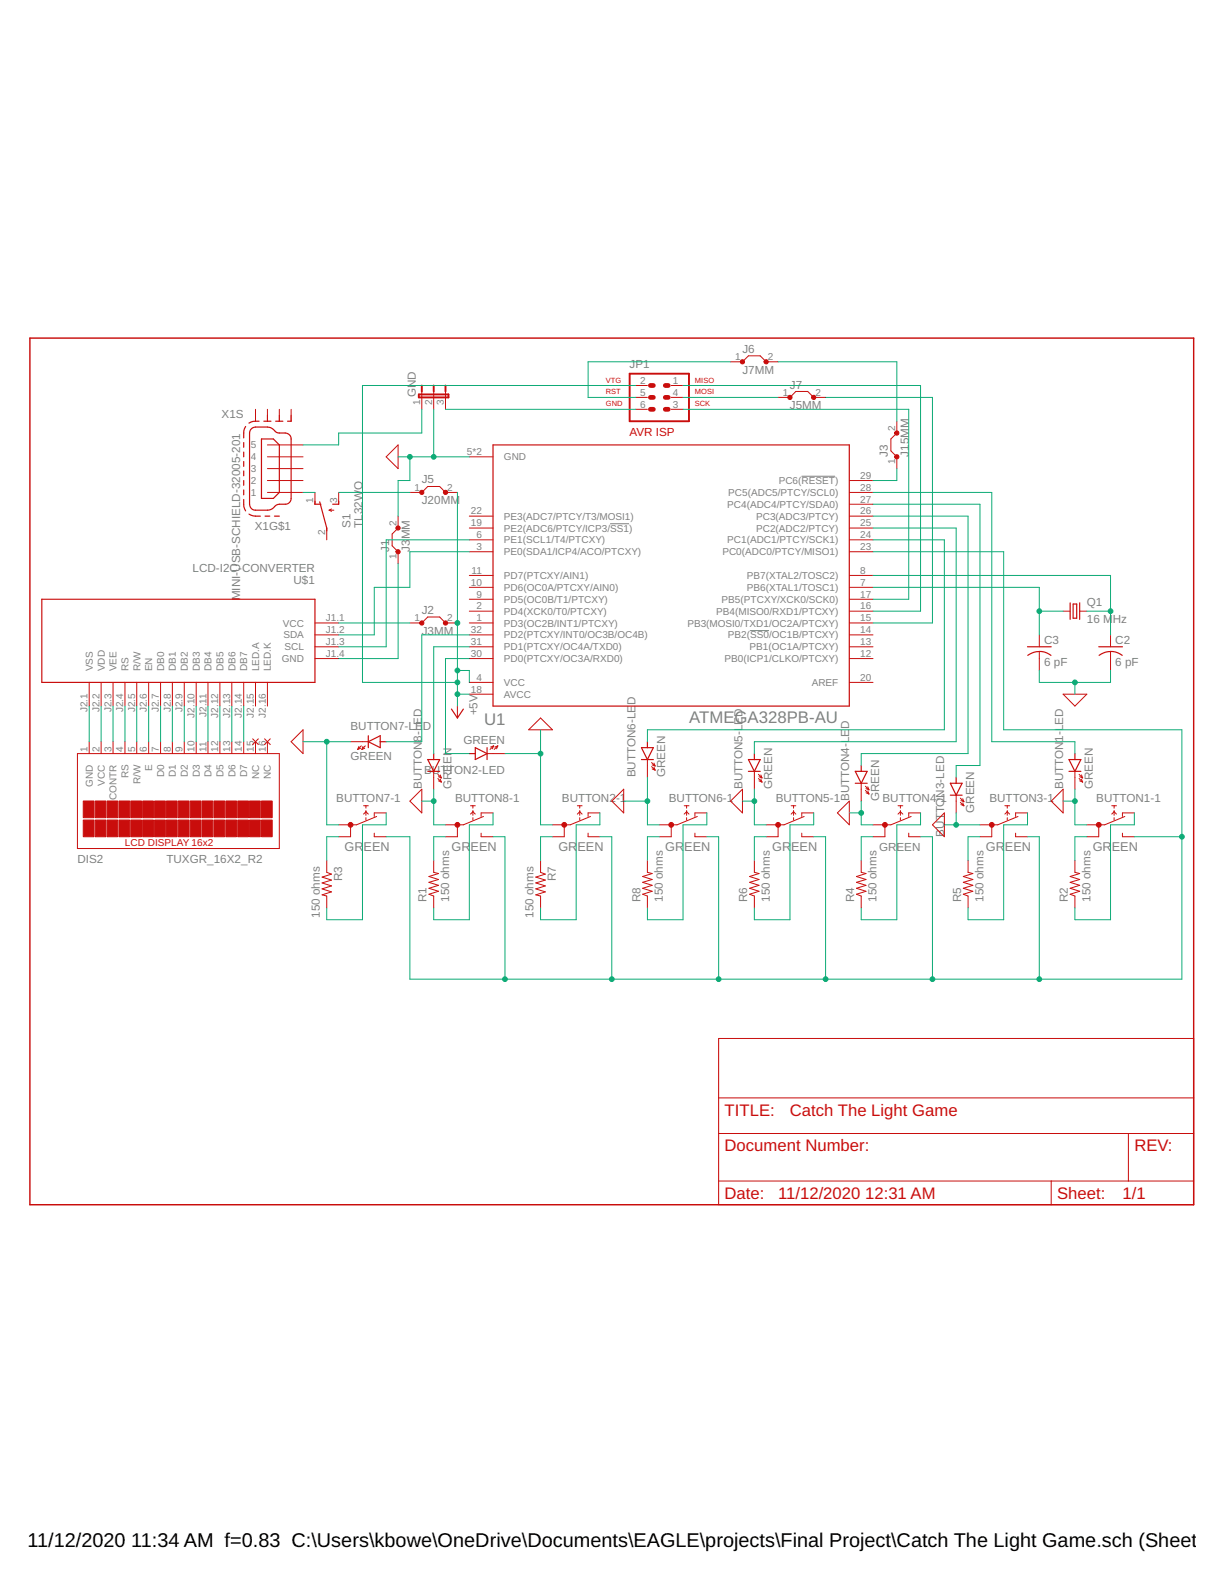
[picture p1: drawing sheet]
<svg xmlns="http://www.w3.org/2000/svg" width="216mm" height="279mm" viewBox="0 0 216 279" stroke-linecap="round" stroke-linejoin="round" font-family="sans-serif">
<path d="M108.4 93.1h3.4M142.4 84.6h6M133.3 112.1h3.4" fill="none" stroke="#808080" stroke-width=".18"/>
<path d="M5.3 60.1h206.8v154h-206.8z" fill="none" stroke="#c90d0c" stroke-width=".25"/>
<g fill="none" stroke="#c90d0c" stroke-width=".18">
<path d="M45.4 72.7v2.2M47.5 72.7v2.2M47.5 79.1h6.3M49.6 72.7v2.2M51.7 72.7v2.2M70.7 79.1v4.2l-2.1-2.1zM75 69.6v3.1M77.1 69.6v3.1M79.2 69.6v3.1M112.9 72.7h2.1M112.9 68.5h2.1M112.9 70.6h2.1"/>
<path d="M119.3 72.7h2.1M119.3 68.5h2.1M119.3 70.6h2.1M129.8 64.3h2.1l1.1-1.1h2.1l1 1.1h2.2M138.3 70.6h2.1l1-1h2.1l1.1 1h2.1M159.4 74.9v2.1l-1.1 1v2.1l1.1 1.1v2.1M47.5 81.2h6.3M47.5 87.5h6.3M47.5 85.4h6.3M47.5 83.3h6.3M56 87.5v2.1M58.1 93.9v2"/>
<path d="M58.5 90.7l.4 .2M58.5 90.7h.8M58.9 90.5l-.4 .2M60.2 87.5v2.1M70.7 91.7v2.2l-1 1v2.1l1 1.1v2.1M72.8 87.5h2.2l1-1h2.1l1.1 1h2.1M83.4 81.2h4.2M83.4 98.1h4.2M83.4 95.9h4.2M83.4 93.9h4.2M83.4 91.7h4.2M150.9 98.1h4.2"/>
<path d="M150.9 95.9h4.2M150.9 93.9h4.2M150.9 91.7h4.2M150.9 89.6h4.2M150.9 87.5h4.2M150.9 85.4h4.2M56 117.1h4.2M56 115h4.2M56 112.8h4.2M56 110.7h4.2M72.8 110.7h2.2l1-1h2.1l1.1 1h2.1M83.4 117.1h4.2"/>
<path d="M83.4 115h4.2M83.4 112.8h4.2M83.4 110.7h4.2M83.4 108.6h4.2M83.4 106.5h4.2M83.4 104.4h4.2M83.4 102.3h4.2M150.9 117.1h4.2M150.9 115h4.2M150.9 112.8h4.2M150.9 110.7h4.2M150.9 108.6h4.2"/>
<path d="M150.9 106.5h4.2M150.9 104.4h4.2M150.9 102.3h4.2M184.7 112.8v2.2M184.7 115.8v3.4M188.9 108.6h1.3M191.9 108.6h1.2M197.3 112.8v2.2M197.3 115.8v3.4M13.8 133.9h35.8v16.9h-35.8zM15.9 121.3v4.2M15.9 131.8v2.1"/>
<path d="M18 121.3v4.2M18 131.8v2.1M20.1 121.3v4.2M20.1 131.8v2.1M22.2 121.3v4.2M22.2 131.8v2.1M24.3 121.3v4.2M24.3 131.8v2.1M26.4 121.3v4.2M26.4 131.8v2.1M28.5 121.3v4.2M28.5 131.8v2.1"/>
<path d="M30.6 121.3v4.2M30.6 131.8v2.1M32.7 121.3v4.2M32.7 131.8v2.1M34.9 121.3v4.2M34.9 131.8v2.1M37 121.3v4.2M37 131.8v2.1M39.1 121.3v4.2M39.1 131.8v2.1M41.2 121.3v4.2M41.2 131.8v2.1"/>
<path d="M43.3 121.3v4.2M43.3 131.8v2.1M44.9 131.3l1 1M45.4 121.3v4.2M45.4 131.8v2.1M45.9 131.3l-1 1M47 131.3l1 1M47.5 121.3v4.2M47.5 131.8v2.1M48 131.3l-1 1M53.8 129.7v4.2l-2.1-2.1zM62.3 131.8h3.1"/>
<path d="M63.8 132.7l-.2 .5M64.1 133l-.5 .2M64.2 132.6l-.6 .6M64.5 132.7l-.2 .5M64.8 133l-.5 .2M64.9 132.6l-.6 .6M77.1 137.1v3.2M77.8 137.6l.6 .7M77.8 138.4l.6 .6M77.9 138l.5 .3M77.9 138.8l.5 .2M78.2 137.7l.2 .6"/>
<path d="M78.2 138.5l.2 .5M81.3 125.5v2.1M83.4 121.3h4.2M83.4 123.4h4.2M86.6 133.9h3.1M87.7 132.6l-.6 .6M87.7 132.6l-.5 .2M87.7 132.6l-.2 .5M88.5 132.6l-.7 .6M88.5 132.6l-.6 .2M88.5 132.6l-.3 .5M93.9 129.7l2.2-2.1 2.1 2.1z"/>
<path d="M115 135v3.2M115.8 135.5l.6 .6M115.8 136.2l.6 .7M115.9 136l.5 .1M115.9 136.7l.5 .2M116.2 135.6l.2 .5M116.2 136.4l.2 .5M134 137.1v3.2M134.8 137.6l.6 .7M134.8 138.4l.6 .6M134.9 138l.5 .3M134.9 138.8l.5 .2"/>
<path d="M135.2 137.7l.2 .6M135.2 138.5l.2 .5M150.9 121.3h4.2M153 139.2v3.2M153.8 139.7l.6 .7M154.2 139.8l.2 .6M188.9 123.4h4.2l-2.1 2.1zM191 137.1v3.2M191.7 137.6l.7 .7M191.7 138.4l.7 .6M191.9 138l.5 .3M191.9 138.8l.5 .2"/>
<path d="M192.2 137.7l.2 .6M192.2 138.5l.2 .5M58.1 152.9v2.1l.8 .4-1.7 .5 1.7 .5-1.7 .5 1.7 .6-1.7 .5 1.7 .5-1.7 .5 .9 .3v2.1M62.3 146.6v2.1h-2.1M64.6 143.2h.8M64.6 144.7l.4-.4 .4 .4M65 143.2v.4M65 144.1v.8M65 145.3v.5M66.5 148.1v.6h2.1M66.9 145.1l-3.5 1.5h-3.2M68.6 144.5h-2.1v.6"/>
<path d="M75 140.3v4.2l-2.2-2.1zM77.1 152.9v2.1l.8 .3-1.7 .5 1.7 .5-1.7 .5 1.7 .6-1.7 .5 1.7 .5-1.7 .5 .9 .4v2.1M81.3 146.6v2.1h-2.1M83.6 143.2h.9M83.6 144.7l.4-.4 .5 .4M84 143.2v.4M84 144.1v.8M84 145.3v.5M85.5 148.1v.6h2.1M85.9 145.1l-3.6 1.5h-3.1M87.6 144.5h-2.1v.6M96.1 152.9v2.1l.8 .4-1.7 .5 1.7 .5-1.7 .5 1.7 .6-1.7 .5 1.7 .5-1.7 .5 .9 .3v2.1"/>
<path d="M100.3 146.6v2.1h-2.1M102.6 143.2h.8M102.6 144.7l.4-.4 .4 .4M103 143.2v.4M103 144.1v.8M103 145.3v.5M104.5 148.1v.6h2.1M104.9 145.1l-3.6 1.5h-3.1M106.6 144.5h-2.1v.6M110.8 140.3v4.2l-2.1-2.1zM115 152.9v2.1l.9 .3-1.7 .5 1.7 .5-1.7 .5 1.7 .6-1.7 .5 1.7 .5-1.7 .5 .8 .4v2.1M119.3 146.6v2.1h-2.1"/>
<path d="M121.6 143.2h.8M121.6 144.7l.4-.4 .4 .4M122 143.2v.4M122 144.1v.8M122 145.3v.5M123.5 148.1v.6h2.1M123.9 145.1l-3.6 1.5h-3.1M125.6 144.5h-2.1v.6M131.9 140.3v4.2l-2.1-2.1zM134 152.9v2.1l.9 .3-1.7 .5 1.7 .5-1.7 .5 1.7 .6-1.7 .5 1.7 .5-1.7 .5 .8 .4v2.1M138.3 146.6v2.1h-2.2M140.6 143.2h.8"/>
<path d="M140.6 144.7l.4-.4 .4 .4M141 143.2v.4M141 144.1v.8M141 145.3v.5M142.5 148.1v.6h2.1M142.9 145.1l-3.6 1.5h-3.2M144.6 144.5h-2.1v.6M148.8 144.5l2.1-2.1v4.2zM153 152.9v2.1l.9 .3-1.7 .5 1.7 .5-1.7 .5 1.7 .6-1.7 .5 1.7 .5-1.7 .5 .8 .4v2.1M153.8 140.5l.6 .6M153.9 140.2l.5 .2M153.9 140.9l.5 .2"/>
<path d="M154.2 140.6l.2 .5M157.2 146.6v2.1h-2.1M159.6 143.2h.8M159.6 144.7l.4-.4 .4 .4M160 143.2v.4M160 144.1v.8M160 145.3v.5M161.5 148.1v.6h2.1M161.9 145.1l-3.6 1.5h-3.2M163.6 144.5h-2.1v.6M165.7 146.6l2.1-2.1v4.2zM169.9 141.3v3.2"/>
<path d="M170.6 141.9l.7 .6M170.6 142.6l.7 .6M170.8 142.3l.5 .2M170.8 143l.5 .2M171.1 142l.2 .5M171.1 142.7l.2 .5M172 152.9v2.1l.9 .3-1.7 .5 1.7 .5-1.7 .5 1.7 .6-1.7 .5 1.7 .5-1.7 .5 .8 .4v2.1M176.2 146.6v2.1h-2.1M178.6 143.2h.8M178.6 144.7l.4-.4 .4 .4M179 143.2v.4M179 144.1v.8"/>
<path d="M179 145.3v.5M180.5 148.1v.6h2.1M180.9 145.1l-3.6 1.5h-3.2M182.6 144.5h-2.1v.6M188.9 140.3v4.2l-2.1-2.1zM191 152.9v2.1l.9 .3-1.7 .5 1.7 .5-1.7 .5 1.7 .6-1.7 .5 1.7 .5-1.7 .5 .8 .4v2.1M195.2 146.6v2.1h-2.1M197.5 143.2h.9M197.5 144.7l.5-.4 .4 .4M198 143.2v.4M198 144.1v.8M198 145.3v.5"/>
<path d="M199.5 148.1v.6h2.1M199.9 145.1l-3.6 1.5h-3.2M201.6 144.5h-2.1v.6M127.7 184.6h84.4v29.5h-84.4zM127.7 195.1h84.4M127.7 201.5h84.4M127.7 209.9h84.4M186.8 209.9v4.2M200.5 201.5v8.4"/>
</g>
<g fill="#c90d0c" stroke="#c90d0c" stroke-width=".18">
<path d="M70.4 97.9l.2-.2a.39 .39 0 0 1 .5 .5l-.1 .2a.38 .38 0 0 1-.4 0 .38 .38 0 0 1-.2-.3h.4h-.4z" fill-rule="evenodd"/>
<path d="M70.4 93.6l.2-.1a.39 .39 0 0 1 .4 .1 .39 .39 0 0 1 .1 .4 .38 .38 0 0 1-.4 .2 .38 .38 0 0 1-.3-.3h.4h-.4z" fill-rule="evenodd"/>
<path d="M74.6 110.5l.2-.1a.38 .38 0 0 1 .5 .3 .38 .38 0 0 1-.5 .4l-.2-.4h.4h-.4z" fill-rule="evenodd"/>
<path d="M78.8 110.5l.2-.1a.39 .39 0 0 1 .5 .4 .39 .39 0 0 1-.4 .3 .39 .39 0 0 1-.3-.4l.4 .1-.4-.1z" fill-rule="evenodd"/>
<path d="M159 81l.4-.2a.38 .38 0 0 1 .3 .3 .38 .38 0 0 1-.1 .4h-.4l-.2-.3h.4h-.4z" fill-rule="evenodd"/>
<path d="M159 76.8l.4-.2 .2 .1a.39 .39 0 0 1 .1 .5 .39 .39 0 0 1-.5 .1l-.2-.3h.4h-.4z" fill-rule="evenodd"/>
<path d="M131.6 64.1l.4-.2 .2 .1a.38 .38 0 0 1 0 .5 .38 .38 0 0 1-.4 .1l-.2-.3h.4h-.4z" fill-rule="evenodd"/>
<path d="M135.8 64.1a.38 .38 0 0 1 .6 0 .38 .38 0 0 1-.1 .6 .38 .38 0 0 1-.5-.4h.4h-.4z" fill-rule="evenodd"/>
<path d="M74.6 87.3l.2-.1a.38 .38 0 0 1 .5 .3 .38 .38 0 0 1-.5 .4l-.2-.4h.4h-.4z" fill-rule="evenodd"/>
<path d="M78.8 87.3a.39 .39 0 0 1 .5-.1 .39 .39 0 0 1 .2 .4 .39 .39 0 0 1-.4 .3 .39 .39 0 0 1-.3-.4h.4h-.4z" fill-rule="evenodd"/>
<path d="M140 70.4a.38 .38 0 0 1 .7 0 .38 .38 0 0 1-.3 .6l-.4-.2v-.2h.4h-.4z" fill-rule="evenodd"/>
<path d="M144.3 70.4a.38 .38 0 0 1 .6 0 .38 .38 0 0 1-.2 .6 .38 .38 0 0 1-.5-.4l.4 .1-.4-.1z" fill-rule="evenodd"/>
<circle cx="195.2" cy="146.6" r=".42"/>
<circle cx="100.3" cy="146.6" r=".42"/>
<circle cx="176.2" cy="146.6" r=".42"/>
<circle cx="157.2" cy="146.6" r=".42"/>
<circle cx="138.3" cy="146.6" r=".42"/>
<circle cx="119.3" cy="146.6" r=".42"/>
<circle cx="62.3" cy="146.6" r=".42"/>
<circle cx="81.3" cy="146.6" r=".42"/>
</g>
<g fill="none" stroke="#c90d0c" stroke-width=".21">
<path d="M43.3 78.7v.8M43.6 75.8a2.79 2.79 0 0 0-.3 2M44.7 76.2l.7-.3h2.1l.6 .1 .9 .7a2 2 0 0 0 1.7 .3h.2a1.03 1.03 0 0 1 .8 1v10.6a1.01 1.01 0 0 1-1 1 2.07 2.07 0 0 0-1.7 .3l-.7 .5-.5 .3h-2.4a1.05 1.05 0 0 1-1.1-1.1v-12.6zM46 74.9a2.5 2.5 0 0 0-1.8 .3M46.5 78h2.1l1 1.1v8.4l-1 1.1h-2.1zM46.9 74.9h1.3M49 74.9h1.3M51.1 74.9h.6M87.6 79.1h63.3v46.4h-63.3zM43.3 88.8a2.79 2.79 0 0 0 .3 2M43.3 80.3v.9M43.3 82v.9"/>
<path d="M43.3 83.7v.9M43.3 85.4v.9M43.3 87.1v.8M44.2 91.4a2.92 2.92 0 0 0 2.1 .3M47.1 91.7h.8M48.8 91.7h.8M56 89.1v.5h1M56.8 89.2l1.3 4.7v.5M60.2 89.1v.5h-1.1M7.4 106.5h48.6v14.8h-48.6zM182.6 115h4.2M184.7 115.8l.9 .1 1.2 .6"/>
<path d="M184.7 115.8l-.9 .1-1.2 .6M190.2 107.1v3M190.7 107.4h.6v2.5h-.6zM191.9 107.1v3M195.2 115h4.3M197.3 115.8l.9 .1 1.2 .6M197.3 115.8l-.8 .1-1.2 .6M65.4 131.8l2.2-1v2.1zM65.4 130.8v2.1M67.6 131.8h1M76 137.1h2.1M76 135h2.1l-1 2.1z"/>
<path d="M77.1 133.9v1.1M80.2 126l1.1 1.6 1-1.6M83.4 133.9h1.1M84.5 132.9l2.1 1-2.1 1.1zM86.6 132.9v2.1M114 135h2.1M114 132.9h2.1l-1.1 2.1zM115 131.8v1.1M133 137.1h2.1M133 135h2.1l-1.1 2.1zM134 133.9v1.1M152 137.1h2.1l-1.1 2.1z"/>
<path d="M152 139.2h2.1M153 136.1v1M168.9 139.2h2.1l-1.1 2.1zM169.9 138.2v1M189.9 135h2.2l-1.1 2.1zM189.9 137.1h2.2M191 133.9v1.1M168.9 141.3h2.1"/>
</g>
<g fill="#c90d0c" stroke="#c90d0c" stroke-width=".18">
<path d="M14.8 145.8h1.9v2.9h-1.9z"/>
<path d="M14.8 142.4h1.9v2.9h-1.9z"/>
<path d="M16.9 145.8h1.9v2.9h-1.9z"/>
<path d="M16.9 142.4h1.9v2.9h-1.9z"/>
<path d="M19 145.8h1.9v2.9h-1.9z"/>
<path d="M19 142.4h1.9v2.9h-1.9z"/>
<path d="M21.1 145.8h2v2.9h-2z"/>
<path d="M21.1 142.4h2v2.9h-2z"/>
<path d="M23.2 145.8h1.9v2.9h-1.9z"/>
<path d="M23.2 142.4h1.9v2.9h-1.9z"/>
<path d="M25.4 145.8h1.9v2.9h-1.9z"/>
<path d="M25.4 142.4h1.9v2.9h-1.9z"/>
<path d="M27.5 145.8h1.9v2.9h-1.9z"/>
<path d="M27.5 142.4h1.9v2.9h-1.9z"/>
<path d="M29.6 145.8h1.9v2.9h-1.9z"/>
<path d="M29.6 142.4h1.9v2.9h-1.9z"/>
<path d="M31.7 145.8h1.9v2.9h-1.9z"/>
<path d="M31.7 142.4h1.9v2.9h-1.9z"/>
<path d="M33.8 145.8h1.9v2.9h-1.9z"/>
<path d="M33.8 142.4h1.9v2.9h-1.9z"/>
<path d="M35.9 145.8h1.9v2.9h-1.9z"/>
<path d="M35.9 142.4h1.9v2.9h-1.9z"/>
<path d="M38 145.8h1.9v2.9h-1.9z"/>
<path d="M38 142.4h1.9v2.9h-1.9z"/>
<path d="M40.1 145.8h1.9v2.9h-1.9z"/>
<path d="M40.1 142.4h1.9v2.9h-1.9z"/>
<path d="M42.2 145.8h2v2.9h-2z"/>
<path d="M42.2 142.4h2v2.9h-2z"/>
<path d="M44.3 145.8h1.9v2.9h-1.9z"/>
<path d="M44.3 142.4h1.9v2.9h-1.9z"/>
<path d="M46.5 145.8h1.9v2.9h-1.9z"/>
<path d="M46.5 142.4h1.9v2.9h-1.9z"/>
</g>
<path d="M74.4 70.1h5.3v.5h-5.3zM75 68.5v1.1M77.1 68.5v1.1M79.2 68.5v1.1M111.9 66.4h10.5v8.5h-10.5z" fill="none" stroke="#c90d0c" stroke-width=".34"/>
<path d="M115.6 68.5h.5M115.6 70.6h.5M115.6 72.7h.5M118.2 68.5h.5M118.2 70.6h.5M118.2 72.7h.5" fill="none" stroke="#c90d0c" stroke-width=".85"/>
<g fill="none" stroke="#0dab76" stroke-width=".18">
<path d="M75 72.7v4.3h-14.8v2.1h-6.4M77.1 72.7v8.5M79.2 72.7h33.7M112.9 68.5h-48.5v52.8h16.9M121.4 70.6h16.9M121.4 72.7h40.1v33.8h-6.4M121.4 68.5h42.2v40.1h-8.5M129.8 64.3h-25.3v6.3h8.4M138.3 64.3h21.1v10.6M146.7 70.6h19v40.1h-10.6M53.8 87.5h2.2M60.2 87.5h12.6"/>
<path d="M70.7 81.2h12.7M72.8 81.2v4.2h-2.1v6.3M81.3 87.5v38M83.4 98.1h-10.6v6.3h-6.3v8.4h-6.3M83.4 95.9h-14.8v19.1h-8.4M155.1 93.9h14.8v37.9h-35.9v2.1M155.1 87.5h21.1v44.3h14.8v2.1M155.1 95.9h12.7v33.8h-52.8v2.1M155.1 89.6h19v46.5h-4.2v2.1M155.1 91.7h16.9v42.2h-19v2.2M155.1 98.1h23.3v31.6h31.6v44.3h-137.2v-25.3h-4.2M159.4 83.3v2.1h-4.3"/>
<path d="M60.2 110.7h12.6M70.7 100.2v16.9h-10.5M81.3 119.2h2.1v2.1M83.4 112.8h-8.4v19h-6.4M83.4 115h-6.3v18.9M83.4 117.1h-4.2v16.8h4.2M155.1 104.4h29.6v8.4M155.1 102.3h42.2v10.5M184.7 119.2v2.1h12.6v-2.1M184.7 108.6h4.2M193.1 108.6h4.2M15.9 125.5v6.3"/>
<path d="M18 125.5v6.3M20.1 125.5v6.3M22.2 125.5v6.3M24.3 125.5v6.3M26.4 125.5v6.3M28.5 125.5v6.3M30.6 125.5v6.3M32.7 125.5v6.3M34.9 125.5v6.3M37 125.5v6.3M39.1 125.5v6.3M41.2 125.5v6.3"/>
<path d="M43.3 125.5v6.3M53.8 131.8h8.5M58.1 131.8v14.8h2.1M81.3 123.4h2.1M89.7 133.9h6.4M96.1 129.7v16.9h2.1M115 138.2v8.4h2.2M191 121.3v2.1M60.2 148.7h-2.1v4.2M68.6 144.5v2.1h-4.2v16.9h-6.3v-2.1M75 142.4h2.1M77.1 140.3v6.3h2.1"/>
<path d="M79.2 148.7h-2.1v4.2M87.6 144.5v2.1h-4.2v16.9h-6.3v-2.1M87.6 148.7h2.1v25.3M98.2 148.7h-2.1v4.2M106.6 144.5v2.1h-4.2v16.9h-6.3v-2.1M106.6 148.7h2.1v25.3M110.8 142.4h4.2M117.2 148.7h-2.2v4.2M125.6 144.5v2.1h-4.2v16.9h-6.4v-2.1M125.6 148.7h2.1v25.3M131.9 142.4h2.1M134 140.3v6.3h2.1"/>
<path d="M136.1 148.7h-2.1v4.2M144.6 144.5v2.1h-4.2v16.9h-6.4v-2.1M144.6 148.7h2.1v25.3M150.9 144.5h2.1M153 142.4v4.2h2.1M155.1 148.7h-2.1v4.2M163.6 144.5v2.1h-4.2v16.9h-6.4v-2.1M163.6 148.7h2.1v25.3M167.8 146.6h6.3M169.9 144.5v2.1M174.1 148.7h-2.1v4.2M182.6 144.5v2.1h-4.2v16.9h-6.4v-2.1"/>
<path d="M182.6 148.7h2.1v25.3M188.9 142.4h2.1M191 140.3v6.3h2.1M193.1 148.7h-2.1v4.2M201.6 144.5v2.1h-4.3v16.9h-6.3v-2.1M201.6 148.7h8.4"/>
</g>
<g fill="#0dab76" stroke="#0dab76" stroke-width=".18">
<circle cx="58.1" cy="131.8" r=".42"/>
<circle cx="77.1" cy="142.4" r=".42"/>
<circle cx="115" cy="142.4" r=".42"/>
<circle cx="169.9" cy="146.6" r=".42"/>
<circle cx="134" cy="142.4" r=".42"/>
<circle cx="153" cy="144.5" r=".42"/>
<circle cx="191" cy="142.4" r=".42"/>
<circle cx="96.1" cy="133.9" r=".42"/>
<circle cx="72.8" cy="81.2" r=".42"/>
<circle cx="77.1" cy="81.2" r=".42"/>
<circle cx="191" cy="121.3" r=".42"/>
<circle cx="89.7" cy="174" r=".42"/>
<circle cx="108.7" cy="174" r=".42"/>
<circle cx="127.7" cy="174" r=".42"/>
<circle cx="146.7" cy="174" r=".42"/>
<circle cx="165.7" cy="174" r=".42"/>
<circle cx="184.7" cy="174" r=".42"/>
<circle cx="210" cy="148.7" r=".42"/>
<circle cx="197.3" cy="108.6" r=".42"/>
<circle cx="184.7" cy="108.6" r=".42"/>
<circle cx="81.3" cy="123.4" r=".42"/>
<circle cx="81.3" cy="110.7" r=".42"/>
<circle cx="81.3" cy="119.2" r=".42"/>
<circle cx="81.3" cy="121.3" r=".42"/>
</g>
<g font-size="3.5">
<text x="4.9" y="274.9">11/12/2020</text>
<text x="23.3" y="274.9">11:34 AM f=0.83 C:\Users\kbowe\OneDrive\Documents\EAGLE\projects\Final Project\Catch The Light Game.sch (Sheet: 1/</text>
</g>
<g font-size="3" fill="#808080">
<text x="86" y="128.8">U1</text>
<text x="122.5" y="128.5">ATMEGA328PB-AU</text>
</g>
<g font-size="3" fill="#c90d0c">
<text x="128.8" y="198.3">TITLE:</text>
<text x="140.4" y="198.3">Catch The Light Game</text>
<text x="128.8" y="204.6">Document Number:</text>
<text x="201.6" y="204.6">REV:</text>
<text x="128.8" y="213.1">Date:</text>
<text x="138.3" y="213.1">11/12/2020</text>
<text x="153.7" y="213.1">12:31 AM</text>
<text x="187.8" y="213.1">Sheet:</text>
<text x="199.5" y="213.1">1/1</text>
</g>
<g font-size="2.3" fill="#808080">
<text x="61.2" y="151.2">GR</text>
<text x="64.6" y="151.2">EEN</text>
<text x="80.2" y="151.2">GR</text>
<text x="83.6" y="151.2">EEN</text>
<text x="99.2" y="151.2">GR</text>
<text x="102.6" y="151.2">EEN</text>
<text x="118.2" y="151.2">GR</text>
<text x="121.6" y="151.2">EEN</text>
<text x="137.2" y="151.2">GR</text>
<text x="140.6" y="151.2">EEN</text>
<text x="175.2" y="151.2">GR</text>
<text x="178.6" y="151.2">EEN</text>
<text x="194.2" y="151.2">GR</text>
<text x="197.6" y="151.2">EEN</text>
</g>
<g font-size="2.1" fill="#808080">
<text x="111.9" y="65.4">JP1</text>
<text x="131.9" y="62.7">J6</text>
<text x="73.9" y="70.6" transform="rotate(-90 73.9 70.6)">GND</text>
<text x="131.9" y="66.4">J7MM</text>
<text x="140.4" y="69.1">J7</text>
<text x="39.4" y="74.2">X1S</text>
<text x="140.4" y="72.7">J5MM</text>
<text x="157.8" y="81.2" transform="rotate(-90 157.8 81.2)">J3</text>
<text x="161.5" y="81.2" transform="rotate(-90 161.5 81.2)">J15MM</text>
<text x="64.4" y="87.1" transform="rotate(-90 64.4 87.1)">O</text>
<text x="75" y="89.6">J20MM</text>
<text x="75" y="85.9">J5</text>
<text x="45.3" y="94.3">X1G$1</text>
<text x="62.3" y="93.8" transform="rotate(-90 62.3 93.8)">S1</text>
<text x="64.4" y="93.8" transform="rotate(-90 64.4 93.8)">TL32W</text>
<text x="72.8" y="95.9" transform="rotate(-90 72.8 95.9)">MM</text>
<text x="34.2" y="101.7">LCD-I2C-CONVERTER</text>
<text x="69.1" y="98.1" transform="rotate(-90 69.1 98.1)">J1</text>
<text x="72.8" y="98.1" transform="rotate(-90 72.8 98.1)">J3</text>
<text x="42.7" y="106.7" transform="rotate(-90 42.7 106.7)">MINI-USB-SCHIELD-32005-201</text>
<text x="52.1" y="103.8">U$1</text>
<text x="193.1" y="107.8">Q1</text>
<text x="75" y="112.8">J3MM</text>
<text x="75" y="109.1">J2</text>
<text x="193.1" y="110.7">16 M</text>
<text x="197.7" y="110.7">Hz</text>
<text x="185.5" y="118.4">6 pF</text>
<text x="185.5" y="114.4">C3</text>
<text x="198.2" y="118.4">6 pF</text>
<text x="198.2" y="114.4">C2</text>
<text x="112.9" y="125.3" transform="rotate(-90 112.9 125.3)">D</text>
<text x="62.3" y="129.7">BUTTON7-LE</text>
<text x="75" y="131.8" transform="rotate(-90 75 131.8)">8-LED</text>
<text x="75.1" y="129.7">D</text>
<text x="84.9" y="127.1" transform="rotate(-90 84.9 127.1)">+5V</text>
<text x="150.9" y="129.5" transform="rotate(-90 150.9 129.5)">D</text>
<text x="188.9" y="131.8" transform="rotate(-90 188.9 131.8)">1-LED</text>
<text x="62.3" y="135">GREEN</text>
<text x="75.4" y="137.5">BUTTON2-LED</text>
<text x="82.4" y="132.3">GREEN</text>
<text x="59.8" y="142.6">BUTTON7-1</text>
<text x="75" y="140.3" transform="rotate(-90 75 140.3)">BUTTON</text>
<text x="80.2" y="140.3" transform="rotate(-90 80.2 140.3)">GREEN</text>
<text x="80.9" y="142.6">BUTTON8-1</text>
<text x="99.9" y="142.6">BUTTON2-1</text>
<text x="112.9" y="138.2" transform="rotate(-90 112.9 138.2)">BUTTON6-LE</text>
<text x="118.2" y="138.2" transform="rotate(-90 118.2 138.2)">GREEN</text>
<text x="118.8" y="142.6">BUTTON6-1</text>
<text x="131.9" y="140.3" transform="rotate(-90 131.9 140.3)">BUTTON5-LED</text>
<text x="137.2" y="140.3" transform="rotate(-90 137.2 140.3)">GREEN</text>
<text x="137.8" y="142.6">BUTTON5-1</text>
<text x="150.9" y="142.4" transform="rotate(-90 150.9 142.4)">BUTTON4-LE</text>
<text x="156.2" y="142.4" transform="rotate(-90 156.2 142.4)">GREEN</text>
<text x="156.8" y="142.6">BUTTON4-1</text>
<text x="175.8" y="142.6">BUTTON3-1</text>
<text x="188.9" y="140.3" transform="rotate(-90 188.9 140.3)">BUTTON</text>
<text x="194.2" y="140.3" transform="rotate(-90 194.2 140.3)">GREEN</text>
<text x="194.8" y="142.6">BUTTON1-1</text>
<text x="167.8" y="148.7" transform="rotate(-90 167.8 148.7)">BUTTON3-LED</text>
<text x="173.1" y="144.5" transform="rotate(-90 173.1 144.5)">GREEN</text>
<text x="13.8" y="153.4">DIS2</text>
<text x="29.6" y="153.4">TUXGR_16X2_R2</text>
<text x="156.2" y="151.2">GREEN</text>
<text x="60.8" y="156.7" transform="rotate(-90 60.8 156.7)">R3</text>
<text x="75.8" y="160.3" transform="rotate(-90 75.8 160.3)">R1</text>
<text x="79.8" y="160.3" transform="rotate(-90 79.8 160.3)">150 ohms</text>
<text x="98.8" y="156.7" transform="rotate(-90 98.8 156.7)">R7</text>
<text x="113.8" y="160.3" transform="rotate(-90 113.8 160.3)">R8</text>
<text x="117.8" y="160.3" transform="rotate(-90 117.8 160.3)">150 ohms</text>
<text x="132.8" y="160.3" transform="rotate(-90 132.8 160.3)">R6</text>
<text x="136.8" y="160.3" transform="rotate(-90 136.8 160.3)">150 ohms</text>
<text x="151.8" y="160.3" transform="rotate(-90 151.8 160.3)">R4</text>
<text x="155.8" y="160.3" transform="rotate(-90 155.8 160.3)">150 ohms</text>
<text x="170.8" y="160.3" transform="rotate(-90 170.8 160.3)">R5</text>
<text x="174.8" y="160.3" transform="rotate(-90 174.8 160.3)">150 ohms</text>
<text x="189.8" y="160.3" transform="rotate(-90 189.8 160.3)">R2</text>
<text x="193.8" y="160.3" transform="rotate(-90 193.8 160.3)">150 ohms</text>
<text x="56.8" y="163.1" transform="rotate(-90 56.8 163.1)">150 ohms</text>
<text x="94.8" y="163.1" transform="rotate(-90 94.8 163.1)">150 ohms</text>
</g>
<text font-size="2.1" fill="#c90d0c" x="111.9" y="77.5">AVR ISP</text>
<g font-size="1.8" fill="#808080">
<text x="130.6" y="64">1</text>
<text x="136.4" y="64">2</text>
<text x="74.7" y="71.9" transform="rotate(-90 74.7 71.9)">1</text>
<text x="76.8" y="71.9" transform="rotate(-90 76.8 71.9)">2</text>
<text x="78.9" y="71.9" transform="rotate(-90 78.9 71.9)">3</text>
<text x="113.8" y="68.2">2</text>
<text x="113.8" y="70.3">5</text>
<text x="119.6" y="68.2">1</text>
<text x="119.6" y="70.3">4</text>
<text x="139.1" y="70.3">1</text>
<text x="144.9" y="70.3">2</text>
<text x="113.8" y="72.5">6</text>
<text x="119.6" y="72.5">3</text>
<text x="159.1" y="76.7" transform="rotate(-90 159.1 76.7)">2</text>
<text x="44.6" y="83.9">3</text>
<text x="44.6" y="81.8">4</text>
<text x="44.6" y="79.7">5</text>
<text x="83" y="80.9">5*2</text>
<text x="89.6" y="81.8">GND</text>
<text x="159.1" y="82.5" transform="rotate(-90 159.1 82.5)">1</text>
<text x="44.6" y="88.2">1</text>
<text x="44.6" y="86">2</text>
<text x="55.7" y="89.3" transform="rotate(-90 55.7 89.3)">1</text>
<text x="59.9" y="89.3" transform="rotate(-90 59.9 89.3)">3</text>
<text x="73.7" y="87.2">1</text>
<text x="79.5" y="87.2">2</text>
<text x="129.4" y="88.2">PC5(ADC5/PTCY/SCL0)</text>
<text x="138.4" y="86">PC6(RESET)</text>
<text x="152.9" y="89.3">27</text>
<text x="152.9" y="87.2">28</text>
<text x="152.9" y="85.1">29</text>
<text x="57.8" y="95.1" transform="rotate(-90 57.8 95.1)">2</text>
<text x="70.4" y="93.6" transform="rotate(-90 70.4 93.6)">2</text>
<text x="83.7" y="93.6">19</text>
<text x="83.7" y="91.4">22</text>
<text x="84.7" y="95.7">6</text>
<text x="89.6" y="94.5">PE2(ADC6/PTCY/ICP3/SS1)</text>
<text x="89.6" y="92.4">PE3(ADC7/PTCY/T3/MOSI1)</text>
<text x="129.2" y="90.3">PC4(ADC4/PTCY/SDA0)</text>
<text x="134.4" y="94.5">PC2(ADC2/PTCY)</text>
<text x="134.4" y="92.4">PC3(ADC3/PTCY)</text>
<text x="152.9" y="95.7">24</text>
<text x="152.9" y="93.6">25</text>
<text x="152.9" y="91.4">26</text>
<text x="70.4" y="99.4" transform="rotate(-90 70.4 99.4)">1</text>
<text x="83.8" y="102">11</text>
<text x="84.7" y="97.8">3</text>
<text x="89.6" y="96.6">PE1(SCL1/T4/PTCXY)</text>
<text x="89.6" y="98.7">PE0(SDA1/ICP4/ACO/PTCXY)</text>
<text x="128.4" y="98.7">PC0(ADC0/PTCY/MISO1)</text>
<text x="129.2" y="96.6">PC1(ADC1/PTCY/SCK1)</text>
<text x="152.9" y="102">8</text>
<text x="152.9" y="97.8">23</text>
<text x="83.7" y="104.1">10</text>
<text x="84.7" y="106.2">9</text>
<text x="89.6" y="107.1">PD5(OC0B/T1/PTCXY)</text>
<text x="89.6" y="105">PD6(OC0A/PTCXY/AIN0)</text>
<text x="89.6" y="102.9">PD7(PTCXY/AIN1)</text>
<text x="128.2" y="107.1">PB5(PTCXY/XCK0/SCK0)</text>
<text x="132.7" y="105">PB6(XTAL1/TOSC1)</text>
<text x="132.7" y="102.9">PB7(XTAL2/TOSC2)</text>
<text x="152.9" y="106.2">17</text>
<text x="152.9" y="104.1">7</text>
<text x="50.2" y="111.4">VCC</text>
<text x="50.4" y="113.5">SDA</text>
<text x="57.9" y="112.5">J1.2</text>
<text x="57.9" y="110.4">J1.1</text>
<text x="73.7" y="110.4">1</text>
<text x="79.5" y="110.4">2</text>
<text x="83.7" y="112.5">32</text>
<text x="84.7" y="110.4">1</text>
<text x="84.7" y="108.3">2</text>
<text x="89.6" y="113.5">PD2(PTCXY/INT0/OC3B/OC4B)</text>
<text x="89.6" y="111.4">PD3(OC2B/INT1/PTCXY)</text>
<text x="89.6" y="109.3">PD4(XCK0/T0/PTCXY)</text>
<text x="122.1" y="111.4">PB3(MOSI0/TXD1/OC2A/PTCXY)</text>
<text x="127.3" y="109.3">PB4(MISO0/RXD1/PTCXY)</text>
<text x="129.3" y="113.5">PB2(SS0/OC1B/PTCXY)</text>
<text x="152.9" y="112.5">14</text>
<text x="152.9" y="110.4">15</text>
<text x="152.9" y="108.3">16</text>
<text x="16.5" y="119.3" transform="rotate(-90 16.5 119.3)">VSS</text>
<text x="18.6" y="119.3" transform="rotate(-90 18.6 119.3)">VDD</text>
<text x="20.7" y="119.3" transform="rotate(-90 20.7 119.3)">VEE</text>
<text x="22.8" y="119.3" transform="rotate(-90 22.8 119.3)">RS</text>
<text x="24.9" y="119.3" transform="rotate(-90 24.9 119.3)">R/W</text>
<text x="27" y="119.3" transform="rotate(-90 27 119.3)">EN</text>
<text x="29.2" y="119.3" transform="rotate(-90 29.2 119.3)">DB0</text>
<text x="31.3" y="119.3" transform="rotate(-90 31.3 119.3)">DB1</text>
<text x="33.4" y="119.3" transform="rotate(-90 33.4 119.3)">DB2</text>
<text x="35.5" y="119.3" transform="rotate(-90 35.5 119.3)">DB3</text>
<text x="37.6" y="119.3" transform="rotate(-90 37.6 119.3)">DB4</text>
<text x="39.7" y="119.3" transform="rotate(-90 39.7 119.3)">DB5</text>
<text x="41.8" y="119.3" transform="rotate(-90 41.8 119.3)">DB6</text>
<text x="43.9" y="119.3" transform="rotate(-90 43.9 119.3)">DB7</text>
<text x="46" y="119.3" transform="rotate(-90 46 119.3)">LED.A</text>
<text x="48.2" y="119.3" transform="rotate(-90 48.2 119.3)">LED.K</text>
<text x="50.1" y="117.7">GND</text>
<text x="50.5" y="115.6">SCL</text>
<text x="57.9" y="116.8">J1.4</text>
<text x="57.9" y="114.7">J1.3</text>
<text x="83.7" y="116.8">30</text>
<text x="83.7" y="114.7">31</text>
<text x="89.6" y="117.7">PD0(PTCXY/OC3A/RXD0)</text>
<text x="89.6" y="115.6">PD1(PTCXY/OC4A/TXD0)</text>
<text x="128.7" y="117.7">PB0(ICP1/CLKO/PTCXY)</text>
<text x="133.2" y="115.6">PB1(OC1A/PTCXY)</text>
<text x="152.9" y="116.8">12</text>
<text x="152.9" y="114.7">13</text>
<text x="83.7" y="123.1">18</text>
<text x="84.7" y="121">4</text>
<text x="89.6" y="121.9">VCC</text>
<text x="89.6" y="124">AVCC</text>
<text x="144.2" y="121.9">AREF</text>
<text x="152.9" y="121">20</text>
<text x="15.6" y="126.6" transform="rotate(-90 15.6 126.6)">J2.1</text>
<text x="17.7" y="126.6" transform="rotate(-90 17.7 126.6)">J2.2</text>
<text x="19.8" y="126.6" transform="rotate(-90 19.8 126.6)">J2.3</text>
<text x="21.9" y="126.6" transform="rotate(-90 21.9 126.6)">J2.4</text>
<text x="24" y="126.6" transform="rotate(-90 24 126.6)">J2.5</text>
<text x="26.1" y="126.6" transform="rotate(-90 26.1 126.6)">J2.6</text>
<text x="28.2" y="126.6" transform="rotate(-90 28.2 126.6)">J2.7</text>
<text x="30.3" y="126.6" transform="rotate(-90 30.3 126.6)">J2.8</text>
<text x="32.5" y="126.6" transform="rotate(-90 32.5 126.6)">J2.9</text>
<text x="34.6" y="127.6" transform="rotate(-90 34.6 127.6)">J2.10</text>
<text x="36.7" y="127.5" transform="rotate(-90 36.7 127.5)">J2.11</text>
<text x="38.8" y="127.6" transform="rotate(-90 38.8 127.6)">J2.12</text>
<text x="40.9" y="127.6" transform="rotate(-90 40.9 127.6)">J2.13</text>
<text x="43" y="127.6" transform="rotate(-90 43 127.6)">J2.14</text>
<text x="45.1" y="127.6" transform="rotate(-90 45.1 127.6)">J2.15</text>
<text x="47.2" y="127.6" transform="rotate(-90 47.2 127.6)">J2.16</text>
<text x="15.6" y="133.6" transform="rotate(-90 15.6 133.6)">1</text>
<text x="17.7" y="133.6" transform="rotate(-90 17.7 133.6)">2</text>
<text x="19.8" y="133.6" transform="rotate(-90 19.8 133.6)">3</text>
<text x="21.9" y="133.6" transform="rotate(-90 21.9 133.6)">4</text>
<text x="24" y="133.6" transform="rotate(-90 24 133.6)">5</text>
<text x="26.1" y="133.6" transform="rotate(-90 26.1 133.6)">6</text>
<text x="27" y="137.1" transform="rotate(-90 27 137.1)">E</text>
<text x="28.2" y="133.6" transform="rotate(-90 28.2 133.6)">7</text>
<text x="30.3" y="133.6" transform="rotate(-90 30.3 133.6)">8</text>
<text x="32.5" y="133.6" transform="rotate(-90 32.5 133.6)">9</text>
<text x="34.6" y="133.6" transform="rotate(-90 34.6 133.6)">10</text>
<text x="36.7" y="133.6" transform="rotate(-90 36.7 133.6)">11</text>
<text x="38.8" y="133.6" transform="rotate(-90 38.8 133.6)">12</text>
<text x="40.9" y="133.6" transform="rotate(-90 40.9 133.6)">13</text>
<text x="43" y="133.6" transform="rotate(-90 43 133.6)">14</text>
<text x="45.1" y="133.6" transform="rotate(-90 45.1 133.6)">15</text>
<text x="47.2" y="133.6" transform="rotate(-90 47.2 133.6)">16</text>
<text x="16.5" y="139.8" transform="rotate(-90 16.5 139.8)">GND</text>
<text x="18.6" y="139.6" transform="rotate(-90 18.6 139.6)">VCC</text>
<text x="20.7" y="142.2" transform="rotate(-90 20.7 142.2)">CONTR</text>
<text x="22.8" y="138.4" transform="rotate(-90 22.8 138.4)">RS</text>
<text x="24.9" y="139.4" transform="rotate(-90 24.9 139.4)">R/W</text>
<text x="29.2" y="138.2" transform="rotate(-90 29.2 138.2)">D0</text>
<text x="31.3" y="138.2" transform="rotate(-90 31.3 138.2)">D1</text>
<text x="33.4" y="138.2" transform="rotate(-90 33.4 138.2)">D2</text>
<text x="35.5" y="138.2" transform="rotate(-90 35.5 138.2)">D3</text>
<text x="37.6" y="138.2" transform="rotate(-90 37.6 138.2)">D4</text>
<text x="39.7" y="138.2" transform="rotate(-90 39.7 138.2)">D5</text>
<text x="41.8" y="138.2" transform="rotate(-90 41.8 138.2)">D6</text>
<text x="43.9" y="138.2" transform="rotate(-90 43.9 138.2)">D7</text>
<text x="46" y="138.5" transform="rotate(-90 46 138.5)">NC</text>
<text x="48.2" y="138.5" transform="rotate(-90 48.2 138.5)">NC</text>
</g>
<text font-size="1.8" fill="#c90d0c" x="22.2" y="150.4">LCD DISPLAY 16x2</text>
<g font-size="1.3" fill="#c90d0c">
<text x="107.7" y="68">VTG</text>
<text x="107.7" y="70.1">RST</text>
<text x="123.5" y="70.1">MOSI</text>
<text x="123.5" y="68">MISO</text>
<text x="107.7" y="72.2">GND</text>
<text x="123.5" y="72.2">SCK</text>
</g>
</svg>
